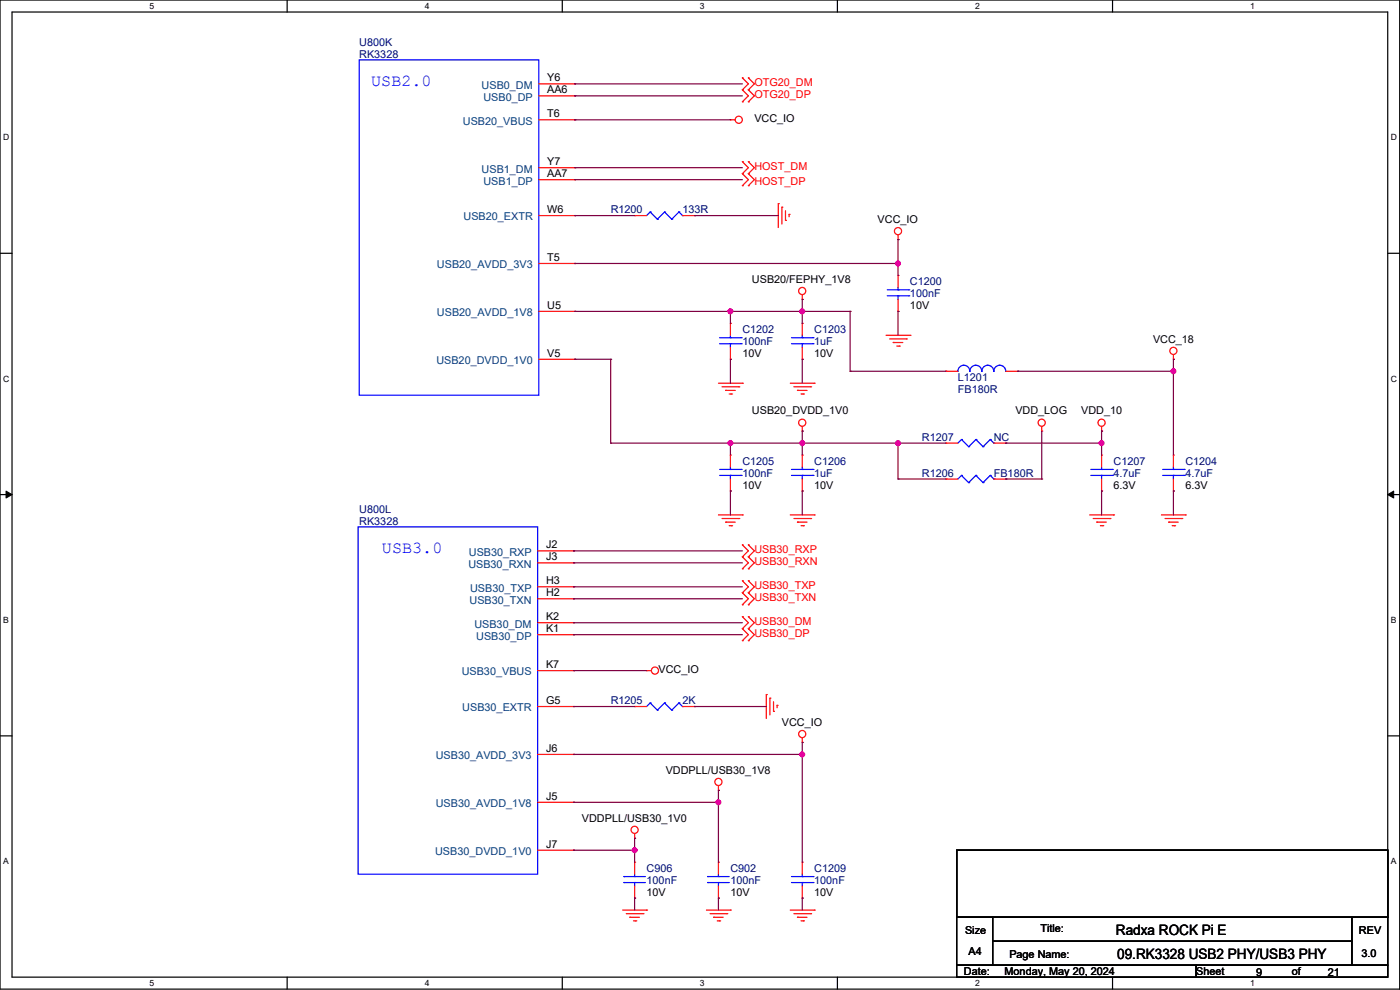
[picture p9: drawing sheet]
<svg xmlns="http://www.w3.org/2000/svg" width="594mm" height="420mm" viewBox="0 0 594 420" stroke-linecap="round" stroke-linejoin="round" font-family="sans-serif">
<path d="M0 0h593.9v419.6h-593.9zM5.1 5.1h583.7v409.4h-583.7z" fill="none" stroke="#000" stroke-width=".51"/>
<g fill="#fff">
<path d="M63.5 .5h2v4.1h-2z"/>
<path d="M63.5 415.1h2v4h-2z"/>
</g>
<path d="M121.8 0v5.1M121.8 414.5v5.1" fill="none" stroke="#000" stroke-width=".51"/>
<g fill="#fff">
<path d="M180.2 .5h2v4.1h-2z"/>
<path d="M180.2 415.1h2v4h-2z"/>
</g>
<path d="M238.6 0v5.1M238.6 414.5v5.1" fill="none" stroke="#000" stroke-width=".51"/>
<g fill="#fff">
<path d="M296.9 .5h2.1v4.1h-2.1z"/>
<path d="M296.9 415.1h2.1v4h-2.1z"/>
</g>
<path d="M355.3 0v5.1M355.3 414.5v5.1" fill="none" stroke="#000" stroke-width=".51"/>
<g fill="#fff">
<path d="M413.7 .5h2v4.1h-2z"/>
<path d="M413.7 415.1h2v4h-2z"/>
</g>
<path d="M472 0v5.1M472 414.5v5.1" fill="none" stroke="#000" stroke-width=".51"/>
<g fill="#fff">
<path d="M530.4 .5h2v4.1h-2z"/>
<path d="M530.4 415.1h2v4h-2z"/>
<path d="M1.3 56.3h2.6v4h-2.6z"/>
<path d="M590.1 56.3h2.6v4h-2.6z"/>
<path d="M1.3 158.6h2.6v4.1h-2.6z"/>
<path d="M590.1 158.6h2.6v4.1h-2.6z"/>
</g>
<path d="M0 107.5h5.1M588.8 107.5h5.1" fill="none" stroke="#000" stroke-width=".51"/>
<g fill="#fff">
<path d="M1.3 261h2.4v4.1h-2.4z"/>
<path d="M590.1 261h2.4v4.1h-2.4z"/>
</g>
<path d="M0 209.8h5.1M588.8 209.8h5.1" fill="none" stroke="#000" stroke-width=".51"/>
<path d="M2.6 208.3l2.5 1.5-2.5 1.5zM588.8 209.8l2.5-1.5v3z" fill="#000" stroke="#000" stroke-width=".42"/>
<g fill="#fff">
<path d="M1.3 363.4h2.4v4h-2.4z"/>
<path d="M590.1 363.4h2.4v4h-2.4z"/>
</g>
<path d="M0 312.2h5.1M588.8 312.2h5.1" fill="none" stroke="#000" stroke-width=".51"/>
<path d="M330.2 86.4v10.1" fill="none" stroke="#f00" stroke-width=".51"/>
<circle cx="330.2" cy="86.4" r=".25" fill="#f00"/>
<path d="M331.7 87.9v7.1" fill="none" stroke="#f00" stroke-width=".51"/>
<circle cx="331.7" cy="87.9" r=".25" fill="#f00"/>
<path d="M333.3 89.4v4.1" fill="none" stroke="#f00" stroke-width=".51"/>
<circle cx="333.3" cy="93.5" r=".25" fill="#f00"/>
<path d="M334.8 91v1" fill="none" stroke="#f00" stroke-width=".51"/>
<circle cx="334.8" cy="91" r=".25" fill="#f00"/>
<path d="M375.9 142.3h10.2" fill="none" stroke="#f00" stroke-width=".51"/>
<circle cx="386.1" cy="142.3" r=".25" fill="#f00"/>
<path d="M377.5 143.8h7.1" fill="none" stroke="#f00" stroke-width=".51"/>
<circle cx="384.6" cy="143.8" r=".25" fill="#f00"/>
<path d="M379 145.3h4.1" fill="none" stroke="#f00" stroke-width=".51"/>
<circle cx="379" cy="145.3" r=".25" fill="#f00"/>
<path d="M380.5 146.8h1" fill="none" stroke="#f00" stroke-width=".51"/>
<circle cx="381.5" cy="146.8" r=".25" fill="#f00"/>
<path d="M304.8 218.5h10.2" fill="none" stroke="#f00" stroke-width=".51"/>
<circle cx="315" cy="218.5" r=".25" fill="#f00"/>
<path d="M306.3 220h7.2" fill="none" stroke="#f00" stroke-width=".51"/>
<circle cx="313.5" cy="220" r=".25" fill="#f00"/>
<path d="M307.9 221.5h4" fill="none" stroke="#f00" stroke-width=".51"/>
<circle cx="307.9" cy="221.5" r=".25" fill="#f00"/>
<path d="M309.4 223h1" fill="none" stroke="#f00" stroke-width=".51"/>
<circle cx="310.4" cy="223" r=".25" fill="#f00"/>
<path d="M325.1 294.7v10.1" fill="none" stroke="#f00" stroke-width=".51"/>
<circle cx="325.1" cy="294.7" r=".25" fill="#f00"/>
<path d="M326.7 296.2v7.1" fill="none" stroke="#f00" stroke-width=".51"/>
<circle cx="326.7" cy="296.2" r=".25" fill="#f00"/>
<path d="M328.2 297.7v4.1" fill="none" stroke="#f00" stroke-width=".51"/>
<circle cx="328.2" cy="301.8" r=".25" fill="#f00"/>
<path d="M329.7 299.2v1" fill="none" stroke="#f00" stroke-width=".51"/>
<circle cx="329.7" cy="299.2" r=".25" fill="#f00"/>
<path d="M304.8 162.6h10.2" fill="none" stroke="#f00" stroke-width=".51"/>
<circle cx="315" cy="162.6" r=".25" fill="#f00"/>
<path d="M306.3 164.1h7.2" fill="none" stroke="#f00" stroke-width=".51"/>
<circle cx="313.5" cy="164.1" r=".25" fill="#f00"/>
<path d="M307.9 165.6h4" fill="none" stroke="#f00" stroke-width=".51"/>
<circle cx="307.9" cy="165.6" r=".25" fill="#f00"/>
<path d="M309.4 167.2h1" fill="none" stroke="#f00" stroke-width=".51"/>
<circle cx="310.4" cy="167.2" r=".25" fill="#f00"/>
<path d="M335.3 386.1h10.2" fill="none" stroke="#f00" stroke-width=".51"/>
<circle cx="345.5" cy="386.1" r=".25" fill="#f00"/>
<path d="M336.8 387.6h7.1" fill="none" stroke="#f00" stroke-width=".51"/>
<circle cx="343.9" cy="387.6" r=".25" fill="#f00"/>
<path d="M338.3 389.1h4.1" fill="none" stroke="#f00" stroke-width=".51"/>
<circle cx="338.3" cy="389.1" r=".25" fill="#f00"/>
<path d="M339.9 390.7h1" fill="none" stroke="#f00" stroke-width=".51"/>
<circle cx="340.9" cy="390.7" r=".25" fill="#f00"/>
<path d="M381 99.6v2" fill="none" stroke="#f00" stroke-width=".51"/>
<circle cx="381" cy="101.6" r=".25" fill="#f00"/>
<g fill="none" stroke="#f00" stroke-width=".51">
<path d="M497.9 150.4v2"/>
<circle cx="381" cy="98.1" r="1.51"/>
</g>
<circle cx="497.9" cy="152.4" r=".25" fill="#f00"/>
<g fill="none" stroke="#f00" stroke-width=".51">
<path d="M492.8 218.5h10.1"/>
<circle cx="497.9" cy="148.9" r="1.51"/>
</g>
<circle cx="502.9" cy="218.5" r=".25" fill="#f00"/>
<path d="M494.3 220h7.1" fill="none" stroke="#f00" stroke-width=".51"/>
<circle cx="501.4" cy="220" r=".25" fill="#f00"/>
<path d="M495.8 221.5h4.1" fill="none" stroke="#f00" stroke-width=".51"/>
<circle cx="495.8" cy="221.5" r=".25" fill="#f00"/>
<path d="M497.4 223h1" fill="none" stroke="#f00" stroke-width=".51"/>
<circle cx="498.4" cy="223" r=".25" fill="#f00"/>
<path d="M335.3 162.6h10.2" fill="none" stroke="#f00" stroke-width=".51"/>
<circle cx="345.5" cy="162.6" r=".25" fill="#f00"/>
<path d="M336.8 164.1h7.1" fill="none" stroke="#f00" stroke-width=".51"/>
<circle cx="343.9" cy="164.1" r=".25" fill="#f00"/>
<path d="M338.3 165.6h4.1" fill="none" stroke="#f00" stroke-width=".51"/>
<circle cx="338.3" cy="165.6" r=".25" fill="#f00"/>
<path d="M339.9 167.2h1" fill="none" stroke="#f00" stroke-width=".51"/>
<circle cx="340.9" cy="167.2" r=".25" fill="#f00"/>
<path d="M335.3 218.5h10.2" fill="none" stroke="#f00" stroke-width=".51"/>
<circle cx="345.5" cy="218.5" r=".25" fill="#f00"/>
<path d="M336.8 220h7.1" fill="none" stroke="#f00" stroke-width=".51"/>
<circle cx="343.9" cy="220" r=".25" fill="#f00"/>
<path d="M338.3 221.5h4.1" fill="none" stroke="#f00" stroke-width=".51"/>
<circle cx="338.3" cy="221.5" r=".25" fill="#f00"/>
<path d="M339.9 223h1" fill="none" stroke="#f00" stroke-width=".51"/>
<circle cx="340.9" cy="223" r=".25" fill="#f00"/>
<path d="M340.4 125v2" fill="none" stroke="#f00" stroke-width=".51"/>
<circle cx="340.4" cy="127" r=".25" fill="#f00"/>
<g fill="none" stroke="#f00" stroke-width=".51">
<path d="M309.9 50.8h2"/>
<circle cx="340.4" cy="123.5" r="1.51"/>
</g>
<circle cx="309.9" cy="50.8" r=".25" fill="#f00"/>
<g fill="none" stroke="#f00" stroke-width=".51">
<path d="M340.4 312.9v2.1"/>
<circle cx="313.4" cy="50.8" r="1.51"/>
</g>
<circle cx="340.4" cy="315" r=".25" fill="#f00"/>
<g fill="none" stroke="#f00" stroke-width=".51">
<path d="M304.8 333.3v2"/>
<circle cx="340.4" cy="311.4" r="1.51"/>
</g>
<circle cx="304.8" cy="335.3" r=".25" fill="#f00"/>
<g fill="none" stroke="#f00" stroke-width=".51">
<path d="M269.3 353.6v2"/>
<circle cx="304.8" cy="331.7" r="1.51"/>
</g>
<circle cx="269.3" cy="355.6" r=".25" fill="#f00"/>
<g fill="none" stroke="#f00" stroke-width=".51">
<path d="M264.2 386.1h10.1"/>
<circle cx="269.3" cy="352.1" r="1.51"/>
</g>
<circle cx="274.3" cy="386.1" r=".25" fill="#f00"/>
<path d="M265.7 387.6h7.1" fill="none" stroke="#f00" stroke-width=".51"/>
<circle cx="272.8" cy="387.6" r=".25" fill="#f00"/>
<path d="M267.2 389.1h4.1" fill="none" stroke="#f00" stroke-width=".51"/>
<circle cx="267.2" cy="389.1" r=".25" fill="#f00"/>
<path d="M268.8 390.7h1" fill="none" stroke="#f00" stroke-width=".51"/>
<circle cx="269.8" cy="390.7" r=".25" fill="#f00"/>
<path d="M299.7 386.1h10.2" fill="none" stroke="#f00" stroke-width=".51"/>
<circle cx="309.9" cy="386.1" r=".25" fill="#f00"/>
<path d="M301.3 387.6h7.1" fill="none" stroke="#f00" stroke-width=".51"/>
<circle cx="308.4" cy="387.6" r=".25" fill="#f00"/>
<path d="M302.8 389.1h4.1" fill="none" stroke="#f00" stroke-width=".51"/>
<circle cx="302.8" cy="389.1" r=".25" fill="#f00"/>
<path d="M304.3 390.7h1" fill="none" stroke="#f00" stroke-width=".51"/>
<circle cx="305.3" cy="390.7" r=".25" fill="#f00"/>
<path d="M274.3 284.5h2.1" fill="none" stroke="#f00" stroke-width=".51"/>
<circle cx="274.3" cy="284.5" r=".25" fill="#f00"/>
<g fill="none" stroke="#f00" stroke-width=".51">
<path d="M462.3 218.5h10.2"/>
<circle cx="277.9" cy="284.5" r="1.51"/>
</g>
<circle cx="472.5" cy="218.5" r=".25" fill="#f00"/>
<path d="M463.8 220h7.1" fill="none" stroke="#f00" stroke-width=".51"/>
<circle cx="470.9" cy="220" r=".25" fill="#f00"/>
<path d="M465.3 221.5h4.1" fill="none" stroke="#f00" stroke-width=".51"/>
<circle cx="465.3" cy="221.5" r=".25" fill="#f00"/>
<path d="M466.9 223h1" fill="none" stroke="#f00" stroke-width=".51"/>
<circle cx="467.9" cy="223" r=".25" fill="#f00"/>
<path d="M467.4 180.9v2" fill="none" stroke="#f00" stroke-width=".51"/>
<circle cx="467.4" cy="182.9" r=".25" fill="#f00"/>
<g fill="none" stroke="#f00" stroke-width=".51">
<path d="M340.4 180.9v2"/>
<circle cx="467.4" cy="179.3" r="1.51"/>
</g>
<circle cx="340.4" cy="182.9" r=".25" fill="#f00"/>
<g fill="none" stroke="#f00" stroke-width=".51">
<path d="M442 180.9v2"/>
<circle cx="340.4" cy="179.3" r="1.51"/>
</g>
<circle cx="442" cy="182.9" r=".25" fill="#f00"/>
<g fill="none" stroke="#f00" stroke-width=".51">
<path d="M320.1 35.6l-2.6 2.5"/>
<circle cx="442" cy="179.3" r="1.51"/>
</g>
<circle cx="317.5" cy="38.1" r=".25" fill="#f00"/>
<path d="M317.5 33l2.6 2.6" fill="none" stroke="#f00" stroke-width=".51"/>
<circle cx="317.5" cy="33" r=".25" fill="#f00"/>
<path d="M317.5 35.6l-2.5 2.5" fill="none" stroke="#f00" stroke-width=".51"/>
<circle cx="315" cy="38.1" r=".25" fill="#f00"/>
<path d="M315 33l2.5 2.6" fill="none" stroke="#f00" stroke-width=".51"/>
<circle cx="315" cy="33" r=".25" fill="#f00"/>
<path d="M320.1 40.7l-2.6 2.5" fill="none" stroke="#f00" stroke-width=".51"/>
<circle cx="317.5" cy="43.2" r=".25" fill="#f00"/>
<path d="M317.5 38.1l2.6 2.6" fill="none" stroke="#f00" stroke-width=".51"/>
<circle cx="317.5" cy="38.1" r=".25" fill="#f00"/>
<path d="M317.5 40.7l-2.5 2.5" fill="none" stroke="#f00" stroke-width=".51"/>
<circle cx="315" cy="43.2" r=".25" fill="#f00"/>
<path d="M315 38.1l2.5 2.6" fill="none" stroke="#f00" stroke-width=".51"/>
<circle cx="315" cy="38.1" r=".25" fill="#f00"/>
<path d="M320.1 269.3l-2.6 2.5" fill="none" stroke="#f00" stroke-width=".51"/>
<circle cx="317.5" cy="271.8" r=".25" fill="#f00"/>
<path d="M317.5 266.7l2.6 2.6" fill="none" stroke="#f00" stroke-width=".51"/>
<circle cx="317.5" cy="266.7" r=".25" fill="#f00"/>
<path d="M317.5 269.3l-2.5 2.5" fill="none" stroke="#f00" stroke-width=".51"/>
<circle cx="315" cy="271.8" r=".25" fill="#f00"/>
<path d="M315 266.7l2.5 2.6" fill="none" stroke="#f00" stroke-width=".51"/>
<circle cx="315" cy="266.7" r=".25" fill="#f00"/>
<path d="M320.1 264.2l-2.6 2.5" fill="none" stroke="#f00" stroke-width=".51"/>
<circle cx="317.5" cy="266.7" r=".25" fill="#f00"/>
<path d="M317.5 261.6l2.6 2.6" fill="none" stroke="#f00" stroke-width=".51"/>
<circle cx="317.5" cy="261.6" r=".25" fill="#f00"/>
<path d="M317.5 264.2l-2.5 2.5" fill="none" stroke="#f00" stroke-width=".51"/>
<circle cx="315" cy="266.7" r=".25" fill="#f00"/>
<path d="M315 261.6l2.5 2.6" fill="none" stroke="#f00" stroke-width=".51"/>
<circle cx="315" cy="261.6" r=".25" fill="#f00"/>
<path d="M320.1 238.8l-2.6 2.5" fill="none" stroke="#f00" stroke-width=".51"/>
<circle cx="317.5" cy="241.3" r=".25" fill="#f00"/>
<path d="M317.5 236.2l2.6 2.6" fill="none" stroke="#f00" stroke-width=".51"/>
<circle cx="317.5" cy="236.2" r=".25" fill="#f00"/>
<path d="M317.5 238.8l-2.5 2.5" fill="none" stroke="#f00" stroke-width=".51"/>
<circle cx="315" cy="241.3" r=".25" fill="#f00"/>
<path d="M315 236.2l2.5 2.6" fill="none" stroke="#f00" stroke-width=".51"/>
<circle cx="315" cy="236.2" r=".25" fill="#f00"/>
<path d="M320.1 233.7l-2.6 2.5" fill="none" stroke="#f00" stroke-width=".51"/>
<circle cx="317.5" cy="236.2" r=".25" fill="#f00"/>
<path d="M317.5 231.2l2.6 2.5" fill="none" stroke="#f00" stroke-width=".51"/>
<circle cx="317.5" cy="231.2" r=".25" fill="#f00"/>
<path d="M317.5 233.7l-2.5 2.5" fill="none" stroke="#f00" stroke-width=".51"/>
<circle cx="315" cy="236.2" r=".25" fill="#f00"/>
<path d="M315 231.2l2.5 2.5" fill="none" stroke="#f00" stroke-width=".51"/>
<circle cx="315" cy="231.2" r=".25" fill="#f00"/>
<path d="M320.1 248.9l-2.6 2.6" fill="none" stroke="#f00" stroke-width=".51"/>
<circle cx="317.5" cy="251.5" r=".25" fill="#f00"/>
<path d="M317.5 246.4l2.6 2.5" fill="none" stroke="#f00" stroke-width=".51"/>
<circle cx="317.5" cy="246.4" r=".25" fill="#f00"/>
<path d="M317.5 248.9l-2.5 2.6" fill="none" stroke="#f00" stroke-width=".51"/>
<circle cx="315" cy="251.5" r=".25" fill="#f00"/>
<path d="M315 246.4l2.5 2.5" fill="none" stroke="#f00" stroke-width=".51"/>
<circle cx="315" cy="246.4" r=".25" fill="#f00"/>
<path d="M320.1 254l-2.6 2.6" fill="none" stroke="#f00" stroke-width=".51"/>
<circle cx="317.5" cy="256.6" r=".25" fill="#f00"/>
<path d="M317.5 251.5l2.6 2.5" fill="none" stroke="#f00" stroke-width=".51"/>
<circle cx="317.5" cy="251.5" r=".25" fill="#f00"/>
<path d="M317.5 254l-2.5 2.6" fill="none" stroke="#f00" stroke-width=".51"/>
<circle cx="315" cy="256.6" r=".25" fill="#f00"/>
<path d="M315 251.5l2.5 2.5" fill="none" stroke="#f00" stroke-width=".51"/>
<circle cx="315" cy="251.5" r=".25" fill="#f00"/>
<path d="M320.1 71.1l-2.6 2.6" fill="none" stroke="#f00" stroke-width=".51"/>
<circle cx="317.5" cy="73.7" r=".25" fill="#f00"/>
<path d="M317.5 68.6l2.6 2.5" fill="none" stroke="#f00" stroke-width=".51"/>
<circle cx="317.5" cy="68.6" r=".25" fill="#f00"/>
<path d="M317.5 71.1l-2.5 2.6" fill="none" stroke="#f00" stroke-width=".51"/>
<circle cx="315" cy="73.7" r=".25" fill="#f00"/>
<path d="M315 68.6l2.5 2.5" fill="none" stroke="#f00" stroke-width=".51"/>
<circle cx="315" cy="68.6" r=".25" fill="#f00"/>
<path d="M320.1 76.2l-2.6 2.6" fill="none" stroke="#f00" stroke-width=".51"/>
<circle cx="317.5" cy="78.8" r=".25" fill="#f00"/>
<path d="M317.5 73.7l2.6 2.5" fill="none" stroke="#f00" stroke-width=".51"/>
<circle cx="317.5" cy="73.7" r=".25" fill="#f00"/>
<path d="M317.5 76.2l-2.5 2.6" fill="none" stroke="#f00" stroke-width=".51"/>
<circle cx="315" cy="78.8" r=".25" fill="#f00"/>
<path d="M315 73.7l2.5 2.5" fill="none" stroke="#f00" stroke-width=".51"/>
<circle cx="315" cy="73.7" r=".25" fill="#f00"/>
<path d="M405.9 360.7h182.9v28.4h-182.9zM405.9 389.1h15.3v20.4h-15.3zM421.2 389.1h152.4v10.2h-152.4zM421.2 399.3h152.4v10.2h-152.4zM573.6 389.1h15.2v20.4h-15.2zM405.9 409.5h101.6v5h-101.6zM507.5 409.5h81.3v5h-81.3z" fill="none" stroke="#000" stroke-width=".51"/>
<path d="M275.9 298.2l-1.6 1.5" fill="none" stroke="#00f" stroke-width=".51"/>
<circle cx="275.9" cy="298.2" r=".25" fill="#00f"/>
<path d="M275.9 298.2l3 3.1" fill="none" stroke="#00f" stroke-width=".51"/>
<circle cx="278.9" cy="301.3" r=".25" fill="#00f"/>
<path d="M282 298.2l-3.1 3.1" fill="none" stroke="#00f" stroke-width=".51"/>
<circle cx="282" cy="298.2" r=".25" fill="#00f"/>
<path d="M282 298.2l3 3.1" fill="none" stroke="#00f" stroke-width=".51"/>
<circle cx="285" cy="301.3" r=".25" fill="#00f"/>
<path d="M288.1 298.2l-3.1 3.1" fill="none" stroke="#00f" stroke-width=".51"/>
<circle cx="288.1" cy="298.2" r=".25" fill="#00f"/>
<path d="M288.1 298.2l1.5 1.5" fill="none" stroke="#00f" stroke-width=".51"/>
<circle cx="289.6" cy="299.7" r=".25" fill="#00f"/>
<path d="M269.3 299.7h5" fill="none" stroke="#f00" stroke-width=".51"/>
<circle cx="269.3" cy="299.7" r=".25" fill="#f00"/>
<path d="M289.6 299.7h5.1" fill="none" stroke="#f00" stroke-width=".51"/>
<circle cx="294.7" cy="299.7" r=".25" fill="#f00"/>
<path d="M269.3 370.9v1" fill="none" stroke="#00f" stroke-width=".51"/>
<circle cx="269.3" cy="371.9" r=".25" fill="#00f"/>
<path d="M264.7 374.4h9.1" fill="none" stroke="#00f" stroke-width=".51"/>
<circle cx="264.7" cy="374.4" r=".25" fill="#00f"/>
<path d="M264.7 371.9h9.1" fill="none" stroke="#00f" stroke-width=".51"/>
<circle cx="264.7" cy="371.9" r=".25" fill="#00f"/>
<path d="M269.3 374.4v1.5" fill="none" stroke="#00f" stroke-width=".51"/>
<circle cx="269.3" cy="374.4" r=".25" fill="#00f"/>
<path d="M269.3 365.8v5.1" fill="none" stroke="#f00" stroke-width=".51"/>
<circle cx="269.3" cy="365.8" r=".25" fill="#f00"/>
<path d="M269.3 375.9v5.1" fill="none" stroke="#f00" stroke-width=".51"/>
<circle cx="269.3" cy="381" r=".25" fill="#f00"/>
<path d="M467.4 198.1v1.1" fill="none" stroke="#00f" stroke-width=".51"/>
<circle cx="467.4" cy="199.2" r=".25" fill="#00f"/>
<path d="M462.8 201.7h9.2" fill="none" stroke="#00f" stroke-width=".51"/>
<circle cx="472" cy="201.7" r=".25" fill="#00f"/>
<path d="M462.8 199.2h9.2" fill="none" stroke="#00f" stroke-width=".51"/>
<circle cx="472" cy="199.2" r=".25" fill="#00f"/>
<path d="M467.4 201.7v1.5" fill="none" stroke="#00f" stroke-width=".51"/>
<circle cx="467.4" cy="201.7" r=".25" fill="#00f"/>
<path d="M467.4 193.1v5" fill="none" stroke="#f00" stroke-width=".51"/>
<circle cx="467.4" cy="193.1" r=".25" fill="#f00"/>
<path d="M467.4 203.2v5.1" fill="none" stroke="#f00" stroke-width=".51"/>
<circle cx="467.4" cy="208.3" r=".25" fill="#f00"/>
<path d="M275.9 89.9l-1.6 1.6" fill="none" stroke="#00f" stroke-width=".51"/>
<circle cx="275.9" cy="89.9" r=".25" fill="#00f"/>
<path d="M275.9 89.9l3 3.1" fill="none" stroke="#00f" stroke-width=".51"/>
<circle cx="278.9" cy="93" r=".25" fill="#00f"/>
<path d="M282 89.9l-3.1 3.1" fill="none" stroke="#00f" stroke-width=".51"/>
<circle cx="282" cy="89.9" r=".25" fill="#00f"/>
<path d="M282 89.9l3 3.1" fill="none" stroke="#00f" stroke-width=".51"/>
<circle cx="285" cy="93" r=".25" fill="#00f"/>
<path d="M288.1 89.9l-3.1 3.1" fill="none" stroke="#00f" stroke-width=".51"/>
<circle cx="288.1" cy="89.9" r=".25" fill="#00f"/>
<path d="M288.1 89.9l1.5 1.6" fill="none" stroke="#00f" stroke-width=".51"/>
<circle cx="289.6" cy="91.5" r=".25" fill="#00f"/>
<path d="M269.3 91.5h5" fill="none" stroke="#f00" stroke-width=".51"/>
<circle cx="269.3" cy="91.5" r=".25" fill="#f00"/>
<path d="M289.6 91.5h5.1" fill="none" stroke="#f00" stroke-width=".51"/>
<circle cx="294.7" cy="91.5" r=".25" fill="#f00"/>
<path d="M304.8 370.9v1" fill="none" stroke="#00f" stroke-width=".51"/>
<circle cx="304.8" cy="371.9" r=".25" fill="#00f"/>
<path d="M300.2 374.4h9.2" fill="none" stroke="#00f" stroke-width=".51"/>
<circle cx="300.2" cy="374.4" r=".25" fill="#00f"/>
<path d="M300.2 371.9h9.2" fill="none" stroke="#00f" stroke-width=".51"/>
<circle cx="300.2" cy="371.9" r=".25" fill="#00f"/>
<path d="M304.8 374.4v1.5" fill="none" stroke="#00f" stroke-width=".51"/>
<circle cx="304.8" cy="374.4" r=".25" fill="#00f"/>
<path d="M304.8 365.8v5.1" fill="none" stroke="#f00" stroke-width=".51"/>
<circle cx="304.8" cy="365.8" r=".25" fill="#f00"/>
<path d="M304.8 375.9v5.1" fill="none" stroke="#f00" stroke-width=".51"/>
<circle cx="304.8" cy="381" r=".25" fill="#f00"/>
<path d="M309.9 142.3v1" fill="none" stroke="#00f" stroke-width=".51"/>
<circle cx="309.9" cy="143.3" r=".25" fill="#00f"/>
<path d="M305.3 145.8h9.2" fill="none" stroke="#00f" stroke-width=".51"/>
<circle cx="314.5" cy="145.8" r=".25" fill="#00f"/>
<path d="M305.3 143.3h9.2" fill="none" stroke="#00f" stroke-width=".51"/>
<circle cx="314.5" cy="143.3" r=".25" fill="#00f"/>
<path d="M309.9 145.8v1.5" fill="none" stroke="#00f" stroke-width=".51"/>
<circle cx="309.9" cy="145.8" r=".25" fill="#00f"/>
<path d="M309.9 137.2v5.1" fill="none" stroke="#f00" stroke-width=".51"/>
<circle cx="309.9" cy="137.2" r=".25" fill="#f00"/>
<path d="M309.9 147.3v5.1" fill="none" stroke="#f00" stroke-width=".51"/>
<circle cx="309.9" cy="152.4" r=".25" fill="#f00"/>
<path d="M381 121.9v1.1" fill="none" stroke="#00f" stroke-width=".51"/>
<circle cx="381" cy="123" r=".25" fill="#00f"/>
<path d="M376.4 125.5h9.2" fill="none" stroke="#00f" stroke-width=".51"/>
<circle cx="385.6" cy="125.5" r=".25" fill="#00f"/>
<path d="M376.4 123h9.2" fill="none" stroke="#00f" stroke-width=".51"/>
<circle cx="385.6" cy="123" r=".25" fill="#00f"/>
<path d="M381 125.5v1.5" fill="none" stroke="#00f" stroke-width=".51"/>
<circle cx="381" cy="125.5" r=".25" fill="#00f"/>
<path d="M381 116.9v5" fill="none" stroke="#f00" stroke-width=".51"/>
<circle cx="381" cy="116.9" r=".25" fill="#f00"/>
<path d="M381 127v5.1" fill="none" stroke="#f00" stroke-width=".51"/>
<circle cx="381" cy="132.1" r=".25" fill="#f00"/>
<path d="M497.9 198.1v1.1" fill="none" stroke="#00f" stroke-width=".51"/>
<circle cx="497.9" cy="199.2" r=".25" fill="#00f"/>
<path d="M493.3 201.7h9.1" fill="none" stroke="#00f" stroke-width=".51"/>
<circle cx="502.4" cy="201.7" r=".25" fill="#00f"/>
<path d="M493.3 199.2h9.1" fill="none" stroke="#00f" stroke-width=".51"/>
<circle cx="502.4" cy="199.2" r=".25" fill="#00f"/>
<path d="M497.9 201.7v1.5" fill="none" stroke="#00f" stroke-width=".51"/>
<circle cx="497.9" cy="201.7" r=".25" fill="#00f"/>
<path d="M497.9 193.1v5" fill="none" stroke="#f00" stroke-width=".51"/>
<circle cx="497.9" cy="193.1" r=".25" fill="#f00"/>
<path d="M497.9 203.2v5.1" fill="none" stroke="#f00" stroke-width=".51"/>
<circle cx="497.9" cy="208.3" r=".25" fill="#f00"/>
<path d="M152.4 25.4h76.2v142.3h-76.2z" fill="none" stroke="#00f" stroke-width=".51"/>
<path d="M228.6 35.6h15.3" fill="none" stroke="#f00" stroke-width=".51"/>
<circle cx="243.9" cy="35.6" r=".25" fill="#f00"/>
<path d="M228.6 40.7h15.3" fill="none" stroke="#f00" stroke-width=".51"/>
<circle cx="243.9" cy="40.7" r=".25" fill="#f00"/>
<path d="M228.6 50.8h15.3" fill="none" stroke="#f00" stroke-width=".51"/>
<circle cx="243.9" cy="50.8" r=".25" fill="#f00"/>
<path d="M228.6 71.1h15.3" fill="none" stroke="#f00" stroke-width=".51"/>
<circle cx="243.9" cy="71.1" r=".25" fill="#f00"/>
<path d="M228.6 76.2h15.3" fill="none" stroke="#f00" stroke-width=".51"/>
<circle cx="243.9" cy="76.2" r=".25" fill="#f00"/>
<path d="M228.6 91.5h15.3" fill="none" stroke="#f00" stroke-width=".51"/>
<circle cx="243.9" cy="91.5" r=".25" fill="#f00"/>
<path d="M228.6 111.8h15.3" fill="none" stroke="#f00" stroke-width=".51"/>
<circle cx="243.9" cy="111.8" r=".25" fill="#f00"/>
<path d="M228.6 132.1h15.3" fill="none" stroke="#f00" stroke-width=".51"/>
<circle cx="243.9" cy="132.1" r=".25" fill="#f00"/>
<path d="M228.6 152.4h15.3" fill="none" stroke="#f00" stroke-width=".51"/>
<circle cx="243.9" cy="152.4" r=".25" fill="#f00"/>
<path d="M406.4 157.5a2.53 2.53 0 0 1 2.6-2.5 2.53 2.53 0 0 1 2.5 2.5 2.53 2.53 0 0 1 2.6-2.5h-.1a2.53 2.53 0 0 1 2.6 2.5 2.53 2.53 0 0 1 2.5-2.5 2.53 2.53 0 0 1 2.5 2.5h.1a2.53 2.53 0 0 1 2.5-2.5 2.53 2.53 0 0 1 2.5 2.5" fill="none" stroke="#00f" stroke-width=".51"/>
<path d="M426.7 157.5h5.1" fill="none" stroke="#f00" stroke-width=".51"/>
<circle cx="431.8" cy="157.5" r=".25" fill="#f00"/>
<path d="M401.3 157.5h5.1" fill="none" stroke="#f00" stroke-width=".51"/>
<circle cx="401.3" cy="157.5" r=".25" fill="#f00"/>
<path d="M407.9 201.7l-1.5 1.5" fill="none" stroke="#00f" stroke-width=".51"/>
<circle cx="407.9" cy="201.7" r=".25" fill="#00f"/>
<path d="M407.9 201.7l3.1 3" fill="none" stroke="#00f" stroke-width=".51"/>
<circle cx="411" cy="204.7" r=".25" fill="#00f"/>
<path d="M414 201.7l-3 3" fill="none" stroke="#00f" stroke-width=".51"/>
<circle cx="414" cy="201.7" r=".25" fill="#00f"/>
<path d="M414 201.7l3.1 3" fill="none" stroke="#00f" stroke-width=".51"/>
<circle cx="417.1" cy="204.7" r=".25" fill="#00f"/>
<path d="M420.1 201.7l-3 3" fill="none" stroke="#00f" stroke-width=".51"/>
<circle cx="420.1" cy="201.7" r=".25" fill="#00f"/>
<path d="M420.1 201.7l1.6 1.5" fill="none" stroke="#00f" stroke-width=".51"/>
<circle cx="421.7" cy="203.2" r=".25" fill="#00f"/>
<path d="M401.3 203.2h5.1" fill="none" stroke="#f00" stroke-width=".51"/>
<circle cx="401.3" cy="203.2" r=".25" fill="#f00"/>
<path d="M421.7 203.2h5" fill="none" stroke="#f00" stroke-width=".51"/>
<circle cx="426.7" cy="203.2" r=".25" fill="#f00"/>
<path d="M407.9 186.5l-1.5 1.5" fill="none" stroke="#00f" stroke-width=".51"/>
<circle cx="407.9" cy="186.5" r=".25" fill="#00f"/>
<path d="M407.9 186.5l3.1 3" fill="none" stroke="#00f" stroke-width=".51"/>
<circle cx="411" cy="189.5" r=".25" fill="#00f"/>
<path d="M414 186.5l-3 3" fill="none" stroke="#00f" stroke-width=".51"/>
<circle cx="414" cy="186.5" r=".25" fill="#00f"/>
<path d="M414 186.5l3.1 3" fill="none" stroke="#00f" stroke-width=".51"/>
<circle cx="417.1" cy="189.5" r=".25" fill="#00f"/>
<path d="M420.1 186.5l-3 3" fill="none" stroke="#00f" stroke-width=".51"/>
<circle cx="420.1" cy="186.5" r=".25" fill="#00f"/>
<path d="M420.1 186.5l1.6 1.5" fill="none" stroke="#00f" stroke-width=".51"/>
<circle cx="421.7" cy="188" r=".25" fill="#00f"/>
<path d="M401.3 188h5.1" fill="none" stroke="#f00" stroke-width=".51"/>
<circle cx="401.3" cy="188" r=".25" fill="#f00"/>
<path d="M421.7 188h5" fill="none" stroke="#f00" stroke-width=".51"/>
<circle cx="426.7" cy="188" r=".25" fill="#f00"/>
<path d="M340.4 142.3v1" fill="none" stroke="#00f" stroke-width=".51"/>
<circle cx="340.4" cy="143.3" r=".25" fill="#00f"/>
<path d="M335.8 145.8h9.2" fill="none" stroke="#00f" stroke-width=".51"/>
<circle cx="345" cy="145.8" r=".25" fill="#00f"/>
<path d="M335.8 143.3h9.2" fill="none" stroke="#00f" stroke-width=".51"/>
<circle cx="345" cy="143.3" r=".25" fill="#00f"/>
<path d="M340.4 145.8v1.5" fill="none" stroke="#00f" stroke-width=".51"/>
<circle cx="340.4" cy="145.8" r=".25" fill="#00f"/>
<path d="M340.4 137.2v5.1" fill="none" stroke="#f00" stroke-width=".51"/>
<circle cx="340.4" cy="137.2" r=".25" fill="#f00"/>
<path d="M340.4 147.3v5.1" fill="none" stroke="#f00" stroke-width=".51"/>
<circle cx="340.4" cy="152.4" r=".25" fill="#f00"/>
<path d="M309.9 198.1v1.1" fill="none" stroke="#00f" stroke-width=".51"/>
<circle cx="309.9" cy="199.2" r=".25" fill="#00f"/>
<path d="M305.3 201.7h9.2" fill="none" stroke="#00f" stroke-width=".51"/>
<circle cx="314.5" cy="201.7" r=".25" fill="#00f"/>
<path d="M305.3 199.2h9.2" fill="none" stroke="#00f" stroke-width=".51"/>
<circle cx="314.5" cy="199.2" r=".25" fill="#00f"/>
<path d="M309.9 201.7v1.5" fill="none" stroke="#00f" stroke-width=".51"/>
<circle cx="309.9" cy="201.7" r=".25" fill="#00f"/>
<path d="M309.9 193.1v5" fill="none" stroke="#f00" stroke-width=".51"/>
<circle cx="309.9" cy="193.1" r=".25" fill="#f00"/>
<path d="M309.9 203.2v5.1" fill="none" stroke="#f00" stroke-width=".51"/>
<circle cx="309.9" cy="208.3" r=".25" fill="#f00"/>
<path d="M151.9 223.5h76.2v147.4h-76.2z" fill="none" stroke="#00f" stroke-width=".51"/>
<path d="M228.1 233.7h15.3" fill="none" stroke="#f00" stroke-width=".51"/>
<circle cx="243.4" cy="233.7" r=".25" fill="#f00"/>
<path d="M228.1 238.8h15.3" fill="none" stroke="#f00" stroke-width=".51"/>
<circle cx="243.4" cy="238.8" r=".25" fill="#f00"/>
<path d="M228.1 248.9h15.3" fill="none" stroke="#f00" stroke-width=".51"/>
<circle cx="243.4" cy="248.9" r=".25" fill="#f00"/>
<path d="M228.1 254h15.3" fill="none" stroke="#f00" stroke-width=".51"/>
<circle cx="243.4" cy="254" r=".25" fill="#f00"/>
<path d="M228.1 284.5h15.3" fill="none" stroke="#f00" stroke-width=".51"/>
<circle cx="243.4" cy="284.5" r=".25" fill="#f00"/>
<path d="M228.1 264.2h15.3" fill="none" stroke="#f00" stroke-width=".51"/>
<circle cx="243.4" cy="264.2" r=".25" fill="#f00"/>
<path d="M228.1 269.3h15.3" fill="none" stroke="#f00" stroke-width=".51"/>
<circle cx="243.4" cy="269.3" r=".25" fill="#f00"/>
<path d="M228.1 299.7h15.3" fill="none" stroke="#f00" stroke-width=".51"/>
<circle cx="243.4" cy="299.7" r=".25" fill="#f00"/>
<path d="M228.1 320.1h15.3" fill="none" stroke="#f00" stroke-width=".51"/>
<circle cx="243.4" cy="320.1" r=".25" fill="#f00"/>
<path d="M228.1 340.4h15.3" fill="none" stroke="#f00" stroke-width=".51"/>
<circle cx="243.4" cy="340.4" r=".25" fill="#f00"/>
<path d="M228.1 360.7h15.3" fill="none" stroke="#f00" stroke-width=".51"/>
<circle cx="243.4" cy="360.7" r=".25" fill="#f00"/>
<path d="M340.4 198.1v1.1" fill="none" stroke="#00f" stroke-width=".51"/>
<circle cx="340.4" cy="199.2" r=".25" fill="#00f"/>
<path d="M335.8 201.7h9.2" fill="none" stroke="#00f" stroke-width=".51"/>
<circle cx="345" cy="201.7" r=".25" fill="#00f"/>
<path d="M335.8 199.2h9.2" fill="none" stroke="#00f" stroke-width=".51"/>
<circle cx="345" cy="199.2" r=".25" fill="#00f"/>
<path d="M340.4 201.7v1.5" fill="none" stroke="#00f" stroke-width=".51"/>
<circle cx="340.4" cy="201.7" r=".25" fill="#00f"/>
<path d="M340.4 193.1v5" fill="none" stroke="#f00" stroke-width=".51"/>
<circle cx="340.4" cy="193.1" r=".25" fill="#f00"/>
<path d="M340.4 203.2v5.1" fill="none" stroke="#f00" stroke-width=".51"/>
<circle cx="340.4" cy="208.3" r=".25" fill="#f00"/>
<path d="M340.4 370.9v1" fill="none" stroke="#00f" stroke-width=".51"/>
<circle cx="340.4" cy="371.9" r=".25" fill="#00f"/>
<path d="M335.8 374.4h9.2" fill="none" stroke="#00f" stroke-width=".51"/>
<circle cx="345" cy="374.4" r=".25" fill="#00f"/>
<path d="M335.8 371.9h9.2" fill="none" stroke="#00f" stroke-width=".51"/>
<circle cx="345" cy="371.9" r=".25" fill="#00f"/>
<path d="M340.4 374.4v1.5" fill="none" stroke="#00f" stroke-width=".51"/>
<circle cx="340.4" cy="374.4" r=".25" fill="#00f"/>
<path d="M340.4 365.8v5.1" fill="none" stroke="#f00" stroke-width=".51"/>
<circle cx="340.4" cy="365.8" r=".25" fill="#f00"/>
<path d="M340.4 375.9v5.1" fill="none" stroke="#f00" stroke-width=".51"/>
<circle cx="340.4" cy="381" r=".25" fill="#f00"/>
<path d="M243.9 35.6h71.1" fill="none" stroke="#800040" stroke-width=".51"/>
<circle cx="243.9" cy="35.6" r=".25" fill="#800040"/>
<path d="M243.9 40.7h71.1" fill="none" stroke="#800040" stroke-width=".51"/>
<circle cx="243.9" cy="40.7" r=".25" fill="#800040"/>
<path d="M243.9 91.5h25.4" fill="none" stroke="#800040" stroke-width=".51"/>
<circle cx="243.9" cy="91.5" r=".25" fill="#800040"/>
<path d="M294.7 91.5h35.5" fill="none" stroke="#800040" stroke-width=".51"/>
<circle cx="294.7" cy="91.5" r=".25" fill="#800040"/>
<path d="M381 132.1v10.2" fill="none" stroke="#800040" stroke-width=".51"/>
<circle cx="381" cy="132.1" r=".25" fill="#800040"/>
<path d="M243.9 111.8h137.1" fill="none" stroke="#800040" stroke-width=".51"/>
<circle cx="243.9" cy="111.8" r=".25" fill="#800040"/>
<circle cx="381" cy="111.8" r="1.01" fill="#f0f" stroke="#f0f" stroke-width=".51"/>
<path d="M259.1 188h50.8" fill="none" stroke="#800040" stroke-width=".51"/>
<circle cx="259.1" cy="188" r=".25" fill="#800040"/>
<circle cx="309.9" cy="188" r="1.01" fill="#f0f" stroke="#f0f" stroke-width=".51"/>
<path d="M259.1 152.4v35.6" fill="none" stroke="#800040" stroke-width=".51"/>
<circle cx="259.1" cy="152.4" r=".25" fill="#800040"/>
<path d="M294.7 299.7h30.4" fill="none" stroke="#800040" stroke-width=".51"/>
<circle cx="294.7" cy="299.7" r=".25" fill="#800040"/>
<path d="M243.4 299.7h25.9" fill="none" stroke="#800040" stroke-width=".51"/>
<circle cx="243.4" cy="299.7" r=".25" fill="#800040"/>
<path d="M243.9 152.4h15.2" fill="none" stroke="#800040" stroke-width=".51"/>
<circle cx="243.9" cy="152.4" r=".25" fill="#800040"/>
<path d="M243.9 132.1h66" fill="none" stroke="#800040" stroke-width=".51"/>
<circle cx="243.9" cy="132.1" r=".25" fill="#800040"/>
<circle cx="309.9" cy="132.1" r="1.01" fill="#f0f" stroke="#f0f" stroke-width=".51"/>
<path d="M309.9 152.4v10.2" fill="none" stroke="#800040" stroke-width=".51"/>
<circle cx="309.9" cy="152.4" r=".25" fill="#800040"/>
<path d="M309.9 132.1v5.1" fill="none" stroke="#800040" stroke-width=".51"/>
<circle cx="309.9" cy="132.1" r=".25" fill="#800040"/>
<path d="M340.4 381v5.1" fill="none" stroke="#800040" stroke-width=".51"/>
<circle cx="340.4" cy="381" r=".25" fill="#800040"/>
<path d="M243.4 320.1h97" fill="none" stroke="#800040" stroke-width=".51"/>
<circle cx="243.4" cy="320.1" r=".25" fill="#800040"/>
<circle cx="340.4" cy="320.1" r="1.01" fill="#f0f" stroke="#f0f" stroke-width=".51"/>
<path d="M340.4 315v5.1" fill="none" stroke="#800040" stroke-width=".51"/>
<circle cx="340.4" cy="315" r=".25" fill="#800040"/>
<path d="M309.9 188v5.1" fill="none" stroke="#800040" stroke-width=".51"/>
<circle cx="309.9" cy="188" r=".25" fill="#800040"/>
<path d="M243.9 50.8h66" fill="none" stroke="#800040" stroke-width=".51"/>
<circle cx="243.9" cy="50.8" r=".25" fill="#800040"/>
<path d="M243.4 264.2h71.6" fill="none" stroke="#800040" stroke-width=".51"/>
<circle cx="243.4" cy="264.2" r=".25" fill="#800040"/>
<path d="M243.4 269.3h71.6" fill="none" stroke="#800040" stroke-width=".51"/>
<circle cx="243.4" cy="269.3" r=".25" fill="#800040"/>
<path d="M309.9 208.3v10.2" fill="none" stroke="#800040" stroke-width=".51"/>
<circle cx="309.9" cy="208.3" r=".25" fill="#800040"/>
<path d="M243.4 284.5h30.9" fill="none" stroke="#800040" stroke-width=".51"/>
<circle cx="243.4" cy="284.5" r=".25" fill="#800040"/>
<path d="M497.9 152.4v5.1" fill="none" stroke="#800040" stroke-width=".51"/>
<circle cx="497.9" cy="152.4" r=".25" fill="#800040"/>
<path d="M431.8 157.5h66.1" fill="none" stroke="#800040" stroke-width=".51"/>
<circle cx="431.8" cy="157.5" r=".25" fill="#800040"/>
<circle cx="497.9" cy="157.5" r="1.01" fill="#f0f" stroke="#f0f" stroke-width=".51"/>
<path d="M309.9 132.1h30.5" fill="none" stroke="#800040" stroke-width=".51"/>
<circle cx="309.9" cy="132.1" r=".25" fill="#800040"/>
<circle cx="340.4" cy="132.1" r="1.01" fill="#f0f" stroke="#f0f" stroke-width=".51"/>
<path d="M360.7 132.1v25.4" fill="none" stroke="#800040" stroke-width=".51"/>
<circle cx="360.7" cy="132.1" r=".25" fill="#800040"/>
<path d="M360.7 157.5h40.6" fill="none" stroke="#800040" stroke-width=".51"/>
<circle cx="360.7" cy="157.5" r=".25" fill="#800040"/>
<path d="M309.9 188h30.5" fill="none" stroke="#800040" stroke-width=".51"/>
<circle cx="309.9" cy="188" r=".25" fill="#800040"/>
<path d="M497.9 157.5v35.6" fill="none" stroke="#800040" stroke-width=".51"/>
<circle cx="497.9" cy="157.5" r=".25" fill="#800040"/>
<path d="M497.9 208.3v10.2" fill="none" stroke="#800040" stroke-width=".51"/>
<circle cx="497.9" cy="208.3" r=".25" fill="#800040"/>
<path d="M340.4 132.1v5.1" fill="none" stroke="#800040" stroke-width=".51"/>
<circle cx="340.4" cy="132.1" r=".25" fill="#800040"/>
<path d="M340.4 152.4v10.2" fill="none" stroke="#800040" stroke-width=".51"/>
<circle cx="340.4" cy="152.4" r=".25" fill="#800040"/>
<path d="M340.4 132.1h20.3" fill="none" stroke="#800040" stroke-width=".51"/>
<circle cx="340.4" cy="132.1" r=".25" fill="#800040"/>
<path d="M340.4 188v5.1" fill="none" stroke="#800040" stroke-width=".51"/>
<circle cx="340.4" cy="188" r=".25" fill="#800040"/>
<path d="M340.4 208.3v10.2" fill="none" stroke="#800040" stroke-width=".51"/>
<circle cx="340.4" cy="208.3" r=".25" fill="#800040"/>
<path d="M340.4 127v5.1" fill="none" stroke="#800040" stroke-width=".51"/>
<circle cx="340.4" cy="127" r=".25" fill="#800040"/>
<path d="M340.4 182.9v5.1" fill="none" stroke="#800040" stroke-width=".51"/>
<circle cx="340.4" cy="182.9" r=".25" fill="#800040"/>
<path d="M381 101.6v10.2" fill="none" stroke="#800040" stroke-width=".51"/>
<circle cx="381" cy="101.6" r=".25" fill="#800040"/>
<path d="M243.4 360.7h25.9" fill="none" stroke="#800040" stroke-width=".51"/>
<circle cx="243.4" cy="360.7" r=".25" fill="#800040"/>
<path d="M243.4 340.4h61.4" fill="none" stroke="#800040" stroke-width=".51"/>
<circle cx="243.4" cy="340.4" r=".25" fill="#800040"/>
<circle cx="304.8" cy="340.4" r="1.01" fill="#f0f" stroke="#f0f" stroke-width=".51"/>
<path d="M269.3 381v5.1" fill="none" stroke="#800040" stroke-width=".51"/>
<circle cx="269.3" cy="381" r=".25" fill="#800040"/>
<path d="M269.3 360.7v5.1" fill="none" stroke="#800040" stroke-width=".51"/>
<circle cx="269.3" cy="360.7" r=".25" fill="#800040"/>
<circle cx="269.3" cy="360.7" r="1.01" fill="#f0f" stroke="#f0f" stroke-width=".51"/>
<path d="M304.8 381v5.1" fill="none" stroke="#800040" stroke-width=".51"/>
<circle cx="304.8" cy="381" r=".25" fill="#800040"/>
<path d="M304.8 335.3v5.1" fill="none" stroke="#800040" stroke-width=".51"/>
<circle cx="304.8" cy="335.3" r=".25" fill="#800040"/>
<path d="M269.3 355.6v5.1" fill="none" stroke="#800040" stroke-width=".51"/>
<circle cx="269.3" cy="355.6" r=".25" fill="#800040"/>
<path d="M304.8 340.4v25.4" fill="none" stroke="#800040" stroke-width=".51"/>
<circle cx="304.8" cy="340.4" r=".25" fill="#800040"/>
<path d="M340.4 320.1v45.7" fill="none" stroke="#800040" stroke-width=".51"/>
<circle cx="340.4" cy="320.1" r=".25" fill="#800040"/>
<path d="M243.4 233.7h71.6" fill="none" stroke="#800040" stroke-width=".51"/>
<circle cx="243.4" cy="233.7" r=".25" fill="#800040"/>
<path d="M243.4 238.8h71.6" fill="none" stroke="#800040" stroke-width=".51"/>
<circle cx="243.4" cy="238.8" r=".25" fill="#800040"/>
<path d="M243.4 248.9h71.6" fill="none" stroke="#800040" stroke-width=".51"/>
<circle cx="243.4" cy="248.9" r=".25" fill="#800040"/>
<path d="M243.4 254h71.6" fill="none" stroke="#800040" stroke-width=".51"/>
<circle cx="243.4" cy="254" r=".25" fill="#800040"/>
<path d="M381 111.8v5.1" fill="none" stroke="#800040" stroke-width=".51"/>
<circle cx="381" cy="111.8" r=".25" fill="#800040"/>
<path d="M381 203.2h20.3" fill="none" stroke="#800040" stroke-width=".51"/>
<circle cx="381" cy="203.2" r=".25" fill="#800040"/>
<path d="M381 188v15.2" fill="none" stroke="#800040" stroke-width=".51"/>
<circle cx="381" cy="188" r=".25" fill="#800040"/>
<path d="M381 188h20.3" fill="none" stroke="#800040" stroke-width=".51"/>
<circle cx="381" cy="188" r=".25" fill="#800040"/>
<path d="M426.7 203.2h15.3" fill="none" stroke="#800040" stroke-width=".51"/>
<circle cx="426.7" cy="203.2" r=".25" fill="#800040"/>
<path d="M340.4 188h40.6" fill="none" stroke="#800040" stroke-width=".51"/>
<circle cx="340.4" cy="188" r=".25" fill="#800040"/>
<g fill="#f0f" stroke="#f0f" stroke-width=".51">
<circle cx="381" cy="188" r="1.01"/>
<circle cx="340.4" cy="188" r="1.01"/>
</g>
<path d="M467.4 188v5.1" fill="none" stroke="#800040" stroke-width=".51"/>
<circle cx="467.4" cy="188" r=".25" fill="#800040"/>
<path d="M467.4 208.3v10.2" fill="none" stroke="#800040" stroke-width=".51"/>
<circle cx="467.4" cy="208.3" r=".25" fill="#800040"/>
<path d="M467.4 182.9v5.1" fill="none" stroke="#800040" stroke-width=".51"/>
<circle cx="467.4" cy="182.9" r=".25" fill="#800040"/>
<path d="M426.7 188h40.7" fill="none" stroke="#800040" stroke-width=".51"/>
<circle cx="426.7" cy="188" r=".25" fill="#800040"/>
<circle cx="467.4" cy="188" r="1.01" fill="#f0f" stroke="#f0f" stroke-width=".51"/>
<path d="M243.9 71.1h71.1" fill="none" stroke="#800040" stroke-width=".51"/>
<circle cx="243.9" cy="71.1" r=".25" fill="#800040"/>
<path d="M243.9 76.2h71.1" fill="none" stroke="#800040" stroke-width=".51"/>
<circle cx="243.9" cy="76.2" r=".25" fill="#800040"/>
<path d="M442 182.9v20.3" fill="none" stroke="#800040" stroke-width=".51"/>
<circle cx="442" cy="203.2" r=".25" fill="#800040"/>
<g fill="#f0f" stroke="#f0f" stroke-width=".51">
<circle cx="381" cy="111.8" r="1.01"/>
<circle cx="309.9" cy="188" r="1.01"/>
<circle cx="309.9" cy="132.1" r="1.01"/>
<circle cx="340.4" cy="320.1" r="1.01"/>
<circle cx="497.9" cy="157.5" r="1.01"/>
<circle cx="340.4" cy="132.1" r="1.01"/>
<circle cx="304.8" cy="340.4" r="1.01"/>
<circle cx="269.3" cy="360.7" r="1.01"/>
<circle cx="381" cy="188" r="1.01"/>
<circle cx="340.4" cy="188" r="1.01"/>
<circle cx="467.4" cy="188" r="1.01"/>
</g>
<g font-size="7.1" fill="#00f">
<text x="157.5" y="36.4">USB2.0</text>
<text x="162.1" y="234.5">USB3.0</text>
</g>
<g font-size="6.1">
<text x="473.5" y="396.7">Radxa ROCK Pi E</text>
<text x="474" y="406.9">09.RK3328 USB2 PHY/USB3 PHY</text>
</g>
<g font-size="4.6" fill="#000080">
<text x="152.4" y="19.4">U800K</text>
<text x="152.4" y="24.4">RK3328</text>
<text x="259.1" y="90.5">R1200</text>
<text x="289.6" y="90.5">133R</text>
<text x="386.1" y="121">C1200</text>
<text x="386.1" y="126">100nF</text>
<text x="315" y="141.3">C1202</text>
<text x="345.5" y="141.3">C1203</text>
<text x="315" y="146.4">100nF</text>
<text x="345.5" y="146.4">1uF</text>
<text x="406.4" y="161.6">L1201</text>
<text x="406.4" y="166.7">FB180R</text>
<text x="391.2" y="187">R1207</text>
<text x="421.7" y="187">NC</text>
<text x="315" y="197.2">C1205</text>
<text x="345.5" y="197.2">C1206</text>
<text x="472.5" y="197.2">C1207</text>
<text x="502.9" y="197.2">C1204</text>
<text x="315" y="202.2">100nF</text>
<text x="345.5" y="202.2">1uF</text>
<text x="391.2" y="202.2">R1206</text>
<text x="421.7" y="202.2">FB180R</text>
<text x="472.5" y="202.2">4.7uF</text>
<text x="502.9" y="202.2">4.7uF</text>
<text x="152.4" y="217.5">U800L</text>
<text x="152.4" y="222.6">RK3328</text>
<text x="259.1" y="298.8">R1205</text>
<text x="289.6" y="298.8">2K</text>
<text x="274.3" y="369.9">C906</text>
<text x="309.9" y="369.9">C902</text>
<text x="345.5" y="369.9">C1209</text>
<text x="274.3" y="375">100nF</text>
<text x="309.9" y="375">100nF</text>
<text x="345.5" y="375">100nF</text>
</g>
<g font-size="4.6">
<text x="232.2" y="34.5">Y6</text>
<text x="232.2" y="39.6">AA6</text>
<text x="232.2" y="49.8">T6</text>
<text x="320.1" y="51.9">VCC_IO</text>
<text x="232.2" y="70.1">Y7</text>
<text x="232.2" y="75.2">AA7</text>
<text x="232.2" y="90.4">W6</text>
<text x="372.4" y="94.6">VCC_IO</text>
<text x="232.2" y="110.7">T5</text>
<text x="319" y="120">USB20/FEPHY_1V8</text>
<text x="232.2" y="131.1">U5</text>
<text x="386.1" y="131.1">10V</text>
<text x="489.2" y="145.4">VCC_18</text>
<text x="232.2" y="151.4">V5</text>
<text x="315" y="151.4">10V</text>
<text x="345.5" y="151.4">10V</text>
<text x="319" y="175.8">USB20_DVDD_1V0</text>
<text x="430.8" y="175.8">VDD_LOG</text>
<text x="458.7" y="175.8">VDD_10</text>
<text x="315" y="207.3">10V</text>
<text x="345.5" y="207.3">10V</text>
<text x="472.5" y="207.3">6.3V</text>
<text x="502.9" y="207.3">6.3V</text>
<text x="231.7" y="232.7">J2</text>
<text x="231.7" y="237.7">J3</text>
<text x="231.7" y="247.9">H3</text>
<text x="231.7" y="253">H2</text>
<text x="231.7" y="263.1">K2</text>
<text x="231.7" y="268.2">K1</text>
<text x="231.7" y="283.5">K7</text>
<text x="279.4" y="285.6">VCC_IO</text>
<text x="231.7" y="298.7">G5</text>
<text x="331.7" y="307.9">VCC_IO</text>
<text x="231.7" y="319">J6</text>
<text x="282.5" y="328.2">VDDPLL/USB30_1V8</text>
<text x="231.7" y="339.3">J5</text>
<text x="246.9" y="348.6">VDDPLL/USB30_1V0</text>
<text x="231.7" y="359.7">J7</text>
<text x="274.3" y="380">10V</text>
<text x="309.9" y="380">10V</text>
<text x="345.5" y="380">10V</text>
<text x="441.5" y="395.3">Title:</text>
<text x="409.5" y="396.3">Size</text>
<text x="576.6" y="396.3">REV</text>
<text x="411" y="404.9">A4</text>
<text x="428.3" y="406.5">Page Name:</text>
<text x="577.6" y="406">3.0</text>
<text x="409" y="413.6">Date:</text>
<text x="426.2" y="413.6">Monday, May 20, 2024</text>
<text x="507.5" y="413.6">Sheet</text>
<text x="548.1" y="413.6">of</text>
<text x="532.9" y="414.1">9</text>
<text x="563.4" y="414.1">21</text>
</g>
<g font-size="4.6" fill="#004080">
<text x="204.3" y="37.6">USB0_DM</text>
<text x="205.1" y="42.7">USB0_DP</text>
<text x="196.4" y="52.9">USB20_VBUS</text>
<text x="204.3" y="73.2">USB1_DM</text>
<text x="205.1" y="78.3">USB1_DP</text>
<text x="196.7" y="93.5">USB20_EXTR</text>
<text x="185.4" y="113.8">USB20_AVDD_3V3</text>
<text x="185.4" y="134.2">USB20_AVDD_1V8</text>
<text x="185.1" y="154.5">USB20_DVDD_1V0</text>
<text x="199" y="235.8">USB30_RXP</text>
<text x="198.7" y="240.8">USB30_RXN</text>
<text x="199.5" y="251">USB30_TXP</text>
<text x="199.2" y="256.1">USB30_TXN</text>
<text x="201.3" y="266.2">USB30_DM</text>
<text x="202" y="271.3">USB30_DP</text>
<text x="195.9" y="286.6">USB30_VBUS</text>
<text x="196.1" y="301.8">USB30_EXTR</text>
<text x="184.9" y="322.1">USB30_AVDD_3V3</text>
<text x="184.9" y="342.4">USB30_AVDD_1V8</text>
<text x="184.6" y="362.8">USB30_DVDD_1V0</text>
</g>
<g font-size="4.6" fill="#f00">
<text x="320.1" y="36.6">OTG20_DM</text>
<text x="320.1" y="41.7">OTG20_DP</text>
<text x="320.1" y="72.2">HOST_DM</text>
<text x="320.1" y="78.3">HOST_DP</text>
<text x="320.1" y="239.8">USB30_RXN</text>
<text x="320.1" y="234.8">USB30_RXP</text>
<text x="320.1" y="250">USB30_TXP</text>
<text x="320.1" y="255.1">USB30_TXN</text>
<text x="320.1" y="265.2">USB30_DM</text>
<text x="320.1" y="270.3">USB30_DP</text>
</g>
<g font-size="3.6">
<text x="63.5" y="3.8">5</text>
<text x="180.2" y="3.8">4</text>
<text x="296.9" y="3.8">3</text>
<text x="413.7" y="3.8">2</text>
<text x="530.4" y="3.8">1</text>
<text x="1.3" y="59.5">D</text>
<text x="590.1" y="59.5">D</text>
<text x="1.3" y="161.9">C</text>
<text x="590.1" y="161.9">C</text>
<text x="1.3" y="264.3">B</text>
<text x="590.1" y="264.3">B</text>
<text x="1.3" y="366.6">A</text>
<text x="590.1" y="366.6">A</text>
<text x="63.5" y="418.3">5</text>
<text x="180.2" y="418.3">4</text>
<text x="296.9" y="418.3">3</text>
<text x="413.7" y="418.3">2</text>
<text x="530.4" y="418.3">1</text>
</g>
</svg>
